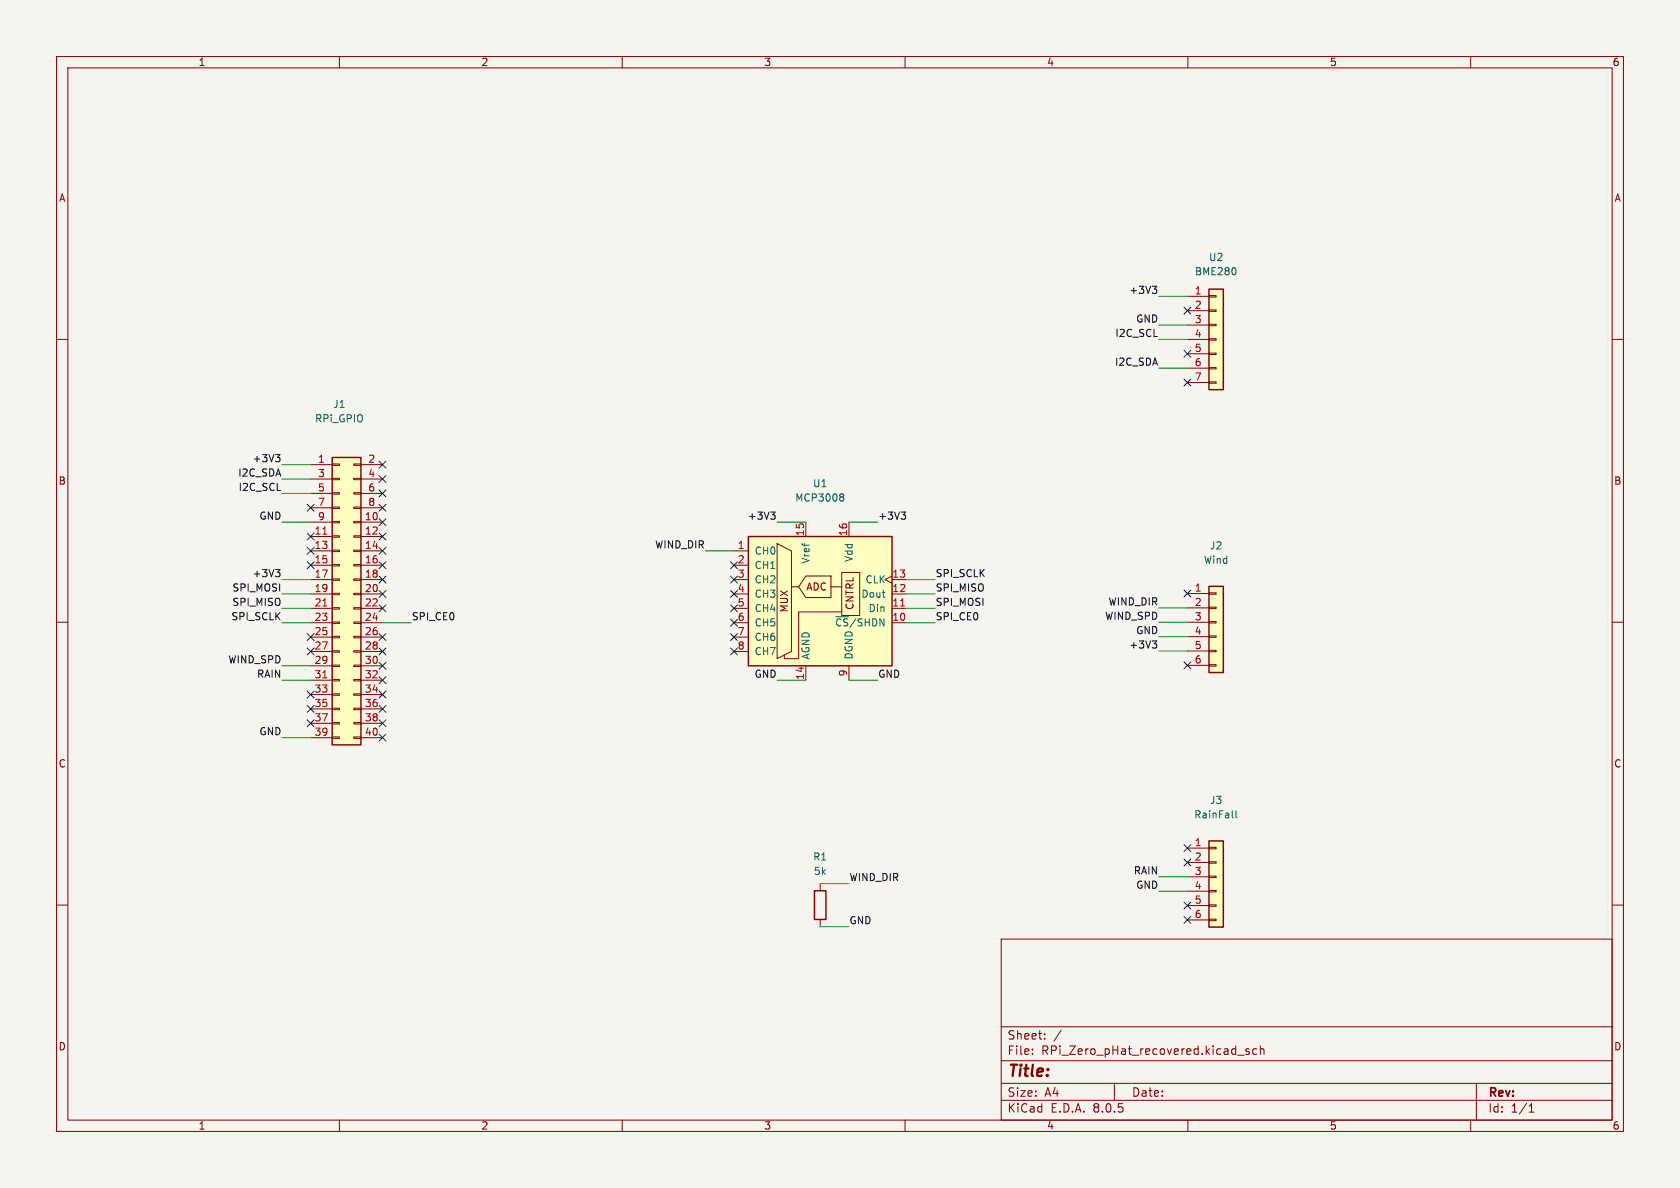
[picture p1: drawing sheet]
<svg xmlns="http://www.w3.org/2000/svg" width="297mm" height="210mm" viewBox="0 0 297 210" stroke-linecap="round" stroke-linejoin="round" font-family="sans-serif">
<path d="M0 0h297v210h-297z" fill="#f5f4ef" stroke="#f5f4ef" stroke-width=".18"/>
<g fill="none" stroke="#840000" stroke-width=".18">
<path d="M10 10h277v190h-277zM12 12h273v186h-273zM60 10v2M110 10v2M160 10v2M210 10v2M260 10v2M10 60h2M285 60h2M10 110h2M285 110h2M10 160h2"/>
<path d="M285 160h2M177 166h108v32h-108zM60 198v2M110 198v2M160 198v2M177 194.5h108M177 191.5h108M177 187.5h108M177 181.5h108M182.5 186.3v.1M182.5 185.5v.1M184.7 183.6v.1"/>
<path d="M184.7 182.8v.1M187.6 182.1l-1.3 2M197 191.5v3M210 198v2M218.8 186.5h1.2M220.8 185.5l-.3-.1-.3 .2 .1 .2 .5 .2v.3h-.6M222.2 185.5l-.5-.1-.2 .3v.4l.1 .2h.6M222.8 185.5l.2-.1 .4 .1 .1 .9M222.8 184.9v1.5M260 198v2M261 191.5v6.5M270.3 196.6h.9"/>
<path d="M270.3 195.5l.4-.4v1.5"/>
</g>
<path d="M58.7 80.9h5.1v50.8h-5.1z" fill="#ffffc2"/>
<g fill="none" stroke="#840000" stroke-width=".18">
<path d="M54.9 82.1h3.8M54.9 92.3h3.8M54.9 94.8h3.8M54.9 97.4h3.8M54.9 99.9h3.8M54.9 84.7h3.8M54.9 87.2h3.8M54.9 89.8h3.8M58.7 99.8h1.3v.2h-1.3zM58.7 97.3h1.3v.2h-1.3zM58.7 94.7h1.3v.3h-1.3zM58.7 92.2h1.3v.2h-1.3z"/>
<path d="M58.7 89.6h1.3v.3h-1.3zM58.7 87.1h1.3v.2h-1.3zM58.7 84.6h1.3v.2h-1.3zM58.7 82h1.3v.3h-1.3zM62.5 99.8h1.3v.2h-1.3zM62.5 97.3h1.3v.2h-1.3zM62.5 94.7h1.3v.3h-1.3zM62.5 92.2h1.3v.2h-1.3zM62.5 89.6h1.3v.3h-1.3zM62.5 87.1h1.3v.2h-1.3zM62.5 84.6h1.3v.2h-1.3zM62.5 82h1.3v.3h-1.3z"/>
<path d="M63.8 82.1h3.8M63.8 92.3h3.8M63.8 94.8h3.8M63.8 97.4h3.8M63.8 99.9h3.8M63.8 84.7h3.8M63.8 87.2h3.8M63.8 89.8h3.8M54.9 102.5h3.8M54.9 105h3.8M54.9 107.5h3.8M54.9 110.1h3.8"/>
<path d="M54.9 112.6h3.8M54.9 115.2h3.8M54.9 117.7h3.8M58.7 117.6h1.3v.2h-1.3zM58.7 115h1.3v.3h-1.3zM58.7 112.5h1.3v.2h-1.3zM58.7 110h1.3v.2h-1.3zM58.7 107.4h1.3v.3h-1.3zM58.7 104.9h1.3v.2h-1.3zM58.7 102.3h1.3v.3h-1.3zM62.5 117.6h1.3v.2h-1.3zM62.5 115h1.3v.3h-1.3z"/>
<path d="M62.5 112.5h1.3v.2h-1.3zM62.5 110h1.3v.2h-1.3zM62.5 107.4h1.3v.3h-1.3zM62.5 104.9h1.3v.2h-1.3zM62.5 102.3h1.3v.3h-1.3zM63.8 102.5h3.8M63.8 105h3.8M63.8 107.5h3.8M63.8 110.1h3.8M63.8 112.6h3.8M63.8 115.2h3.8M63.8 117.7h3.8"/>
<path d="M54.9 120.2h3.8M54.9 122.8h3.8M54.9 125.3h3.8M54.9 127.9h3.8M54.9 130.4h3.8M58.7 130.3h1.3v.2h-1.3zM58.7 127.7h1.3v.3h-1.3zM58.7 125.2h1.3v.2h-1.3zM58.7 122.7h1.3v.2h-1.3zM58.7 120.1h1.3v.3h-1.3zM62.5 130.3h1.3v.2h-1.3zM62.5 127.7h1.3v.3h-1.3z"/>
<path d="M62.5 125.2h1.3v.2h-1.3zM62.5 122.7h1.3v.2h-1.3zM62.5 120.1h1.3v.3h-1.3zM63.8 120.2h3.8M63.8 122.8h3.8M63.8 125.3h3.8M63.8 127.9h3.8M63.8 130.4h3.8M145 156.2v1.3M145 162.5v1.3"/>
</g>
<path d="M58.7 80.9h5.1v50.8h-5.1zM144 157.5h2v5h-2z" fill="none" stroke="#840000" stroke-width=".25"/>
<path d="M57.1 94.4h.7M57.1 107.1h.7M57.1 119.8h.7" fill="none" stroke="#a90000" stroke-width=".18"/>
<path d="M213.7 51.1h2.6v17.8h-2.6z" fill="#ffffc2"/>
<g fill="none" stroke="#840000" stroke-width=".18">
<path d="M209.9 52.4h3.8M209.9 54.9h3.8M209.9 57.5h3.8M209.9 60h3.8M213.7 59.9h1.3v.2h-1.3zM213.7 57.3h1.3v.3h-1.3zM213.7 54.8h1.3v.2h-1.3zM213.7 52.3h1.3v.2h-1.3zM209.9 62.5h3.8M209.9 65.1h3.8M209.9 67.6h3.8M213.7 67.5h1.3v.2h-1.3z"/>
<path d="M213.7 65h1.3v.2h-1.3zM213.7 62.4h1.3v.3h-1.3z"/>
</g>
<path d="M213.7 51.1h2.6v17.8h-2.6z" fill="none" stroke="#840000" stroke-width=".25"/>
<path d="M218.4 47.6v.7" fill="none" stroke="#006464" stroke-width=".18"/>
<path d="M213.7 103.7h2.6v15.2h-2.6z" fill="#ffffc2"/>
<path d="M209.9 104.9h3.8M209.9 107.5h3.8M209.9 110h3.8M209.9 112.5h3.8M209.9 115.1h3.8M209.9 117.6h3.8M213.7 117.5h1.3v.2h-1.3zM213.7 115h1.3v.2h-1.3zM213.7 112.4h1.3v.3h-1.3zM213.7 109.9h1.3v.2h-1.3zM213.7 107.3h1.3v.3h-1.3zM213.7 104.8h1.3v.2h-1.3z" fill="none" stroke="#840000" stroke-width=".18"/>
<path d="M213.7 103.7h2.6v15.2h-2.6z" fill="none" stroke="#840000" stroke-width=".25"/>
<path d="M132.3 94.8h25.4v22.9h-25.4z" fill="#ffffc2"/>
<g fill="none" stroke="#840000" stroke-width=".18">
<path d="M129.8 97.4h2.5M129.8 99.9h2.5M137.4 96.1l2.5 1.3v17.8l-2.5 1.2zM142.5 92.3v2.5M150.1 92.3v2.5M129.8 110.1h2.5M129.8 107.5h2.5M129.8 105h2.5M129.8 102.5h2.5M129.8 112.6h2.5M129.8 115.2h2.5M139.9 103.7h1.3"/>
<path d="M142.5 101.8h4.4v3.8h-4.4l-1.3-1.9zM142.5 117.7v2.5M146.9 103.7h1.9M148.8 101.2h3.2v7.6h-3.2zM148.8 108.2h-7.6v8.2h-2.6v-.6M150.1 117.7v2.5M157.7 101.8l-1.3 .7 1.3 .6M157.7 110.1h2.5M157.7 107.5h2.5M157.7 105h2.5M157.7 102.5h2.5"/>
</g>
<path d="M132.3 94.8h25.4v22.9h-25.4z" fill="none" stroke="#840000" stroke-width=".25"/>
<path d="M159.2 107.1h.7" fill="none" stroke="#a90000" stroke-width=".18"/>
<path d="M148.7 87.3l.4 .1 .1 .2-.3 .3M148.7 87.9h.2M148.9 87.9l.3 .2v.2l-.3 .3h-.2" fill="none" stroke="#006464" stroke-width=".18"/>
<path d="M213.7 148.6h2.6v15.3h-2.6z" fill="#ffffc2"/>
<path d="M209.9 149.9h3.8M209.9 152.5h3.8M209.9 155h3.8M209.9 157.5h3.8M213.7 160h1.3v.2h-1.3zM213.7 157.4h1.3v.3h-1.3zM213.7 154.9h1.3v.2h-1.3zM213.7 152.3h1.3v.3h-1.3zM213.7 149.8h1.3v.2h-1.3zM209.9 160.1h3.8M209.9 162.6h3.8M213.7 162.5h1.3v.2h-1.3z" fill="none" stroke="#840000" stroke-width=".18"/>
<path d="M213.7 148.6h2.6v15.3h-2.6z" fill="none" stroke="#840000" stroke-width=".25"/>
<path d="M217.9 144.5l.1 .1M218.5 143.3v1.1l.2 .2" fill="none" stroke="#006464" stroke-width=".18"/>
<path d="M203.7 50.6h.8l-.4 .5M204.3 51.1l.2 .2v.3l-.2 .3M48.7 80.4h.8l-.4 .4M49.3 80.8l.2 .3v.3l-.2 .2M136.3 90.5h.7l-.4 .5M136.8 91l.2 .2v.3l-.2 .3M159.3 90.5h.8l-.4 .5M159.9 91l.2 .2v.3l-.2 .3M48.7 100.7h.8l-.4 .5M49.3 101.2l.2 .2v.3l-.2 .2M203.7 113.3h.8l-.4 .5M204.3 113.8l.2 .2v.3l-.2 .3" fill="none" stroke="#0f0f0f" stroke-width=".18"/>
<g fill="none" stroke="#009600" stroke-width=".18">
<path d="M204.8 57.5h5.1M204.8 52.4h5.1M204.8 60h5.1M204.8 65.1h5.1M49.8 92.3h5.1M49.8 82.1h5.1M49.8 84.7h5.1M49.8 87.2h5.1M124.7 97.4h5.1M137.4 92.3h5.1M150.1 92.3h5.1M49.8 102.5h5.1"/>
<path d="M49.8 105h5.1M49.8 107.5h5.1M49.8 110.1h5.1M49.8 117.7h5.1M67.6 110.1h5.1M160.2 102.5h5.1M160.2 105h5.1M160.2 107.5h5.1M160.2 110.1h5.1M204.8 112.5h5.1M204.8 110h5.1M204.8 107.5h5.1"/>
<path d="M204.8 115.1h5.1M49.8 120.2h5.1M49.8 130.4h5.1M137.4 120.2h5.1M150.1 120.2h5.1M145 156.2h5.1M204.8 157.5h5.1M204.8 155h5.1M145 163.8h5.1"/>
</g>
<g fill="none" stroke="#000084" stroke-width=".18">
<path d="M209.3 54.3l1.2 1.2M210.5 54.3l-1.2 1.2M209.3 67l1.2 1.2M209.3 61.9l1.2 1.2M210.5 67l-1.2 1.2M210.5 61.9l-1.2 1.2M54.3 89.2l1.2 1.2M54.3 94.2l1.2 1.2M54.3 96.8l1.2 1.2M54.3 99.3l1.2 1.2M55.5 94.2l-1.2 1.2M55.5 96.8l-1.2 1.2"/>
<path d="M55.5 99.3l-1.2 1.2M55.5 89.2l-1.2 1.2M67 99.3l1.2 1.2M67 96.8l1.2 1.2M67 94.2l1.2 1.2M67 89.2l1.2 1.2M67 91.7l1.2 1.2M67 81.5l1.2 1.2M67 84.1l1.2 1.2M67 86.6l1.2 1.2M68.2 99.3l-1.2 1.2M68.2 81.5l-1.2 1.2"/>
<path d="M68.2 84.1l-1.2 1.2M68.2 86.6l-1.2 1.2M68.2 96.8l-1.2 1.2M68.2 94.2l-1.2 1.2M68.2 89.2l-1.2 1.2M68.2 91.7l-1.2 1.2M129.2 99.3l1.2 1.2M130.4 99.3l-1.2 1.2M54.3 112l1.2 1.2M54.3 114.6l1.2 1.2M55.5 114.6l-1.2 1.2M55.5 112l-1.2 1.2"/>
<path d="M67 104.4l1.2 1.2M67 101.9l1.2 1.2M67 112l1.2 1.2M67 106.9l1.2 1.2M67 119.6l1.2 1.2M67 117.1l1.2 1.2M67 114.6l1.2 1.2M68.2 104.4l-1.2 1.2M68.2 101.9l-1.2 1.2M68.2 112l-1.2 1.2M68.2 106.9l-1.2 1.2M68.2 119.6l-1.2 1.2"/>
<path d="M68.2 117.1l-1.2 1.2M68.2 114.6l-1.2 1.2M129.2 101.9l1.2 1.2M129.2 114.6l1.2 1.2M129.2 112l1.2 1.2M129.2 109.5l1.2 1.2M129.2 106.9l1.2 1.2M129.2 104.4l1.2 1.2M130.4 101.9l-1.2 1.2M130.4 114.6l-1.2 1.2M130.4 112l-1.2 1.2M130.4 109.5l-1.2 1.2"/>
<path d="M130.4 106.9l-1.2 1.2M130.4 104.4l-1.2 1.2M209.3 117l1.2 1.2M209.3 104.3l1.2 1.2M210.5 117l-1.2 1.2M210.5 104.3l-1.2 1.2M54.3 122.2l1.2 1.2M54.3 124.7l1.2 1.2M54.3 127.3l1.2 1.2M55.5 122.2l-1.2 1.2M55.5 127.3l-1.2 1.2M55.5 124.7l-1.2 1.2"/>
<path d="M67 124.7l1.2 1.2M67 122.2l1.2 1.2M67 127.3l1.2 1.2M67 129.8l1.2 1.2M68.2 124.7l-1.2 1.2M68.2 122.2l-1.2 1.2M68.2 127.3l-1.2 1.2M68.2 129.8l-1.2 1.2M209.3 159.5l1.2 1.2M209.3 151.9l1.2 1.2M209.3 149.3l1.2 1.2M210.5 159.5l-1.2 1.2"/>
<path d="M210.5 151.9l-1.2 1.2M210.5 149.3l-1.2 1.2M209.3 162l1.2 1.2M210.5 162l-1.2 1.2"/>
</g>
<text font-size="2.8" fill="#840000" x="178" y="190.9">Title:</text>
<g font-size="2.1" fill="#840000">
<text x="178" y="184">Sheet:</text>
<text x="178" y="186.7">File:</text>
<text x="184.1" y="186.7">RPi_Zero_pHat_recovered.kicad_sch</text>
<text x="178" y="196.9">KiCad</text>
<text x="178" y="194.1">Size:</text>
<text x="184.7" y="194.1">A4</text>
<text x="185.7" y="196.9">E.D.A.</text>
<text x="193.3" y="196.9">8.0.5</text>
<text x="200" y="194.1">Date:</text>
<text x="263" y="194.3">Rev:</text>
<text x="263" y="196.9">Id:</text>
<text x="267.1" y="196.9">1/1</text>
</g>
<g font-size="1.8" fill="#840000">
<text x="35" y="11.9">1</text>
<text x="85" y="11.9">2</text>
<text x="135" y="11.9">3</text>
<text x="185" y="11.9">4</text>
<text x="235" y="11.9">5</text>
<text x="285" y="11.9">6</text>
<text x="10.3" y="35.9">A</text>
<text x="285.3" y="35.9">A</text>
<text x="10.3" y="85.9">B</text>
<text x="285.3" y="85.9">B</text>
<text x="142.4" y="104.6">ADC</text>
<text x="151.1" y="107.9" transform="rotate(-90 151.1 107.9)">CNTRL</text>
<text x="139.5" y="108.4" transform="rotate(-90 139.5 108.4)">MUX</text>
<text x="10.3" y="135.9">C</text>
<text x="285.3" y="135.9">C</text>
<text x="10.3" y="185.9">D</text>
<text x="285.3" y="185.9">D</text>
<text x="35" y="199.9">1</text>
<text x="85" y="199.9">2</text>
<text x="135" y="199.9">3</text>
<text x="185" y="199.9">4</text>
<text x="235" y="199.9">5</text>
<text x="285" y="199.9">6</text>
</g>
<g font-size="1.8" fill="#006464">
<text x="213.6" y="46.3">U2</text>
<text x="211.1" y="48.9">BME280</text>
<text x="55.6" y="74.9">RPi_GPIO</text>
<text x="58.8" y="72.3">J1</text>
<text x="140.5" y="88.9">MCP3008</text>
<text x="143.6" y="86.3">U1</text>
<text x="133.3" y="98.2">CH0</text>
<text x="133.3" y="100.8">CH1</text>
<text x="143.3" y="99.7" transform="rotate(-90 143.3 99.7)">Vref</text>
<text x="150.9" y="99.4" transform="rotate(-90 150.9 99.4)">Vdd</text>
<text x="212.7" y="99.9">Wind</text>
<text x="213.8" y="97.3">J2</text>
<text x="133.3" y="103.3">CH2</text>
<text x="133.3" y="105.9">CH3</text>
<text x="152.2" y="105.9">Dout</text>
<text x="152.9" y="103.3">CLK</text>
<text x="133.3" y="108.4">CH4</text>
<text x="133.3" y="110.9">CH5</text>
<text x="133.3" y="113.5">CH6</text>
<text x="147.5" y="110.9">~{CS}/SHDN</text>
<text x="153.5" y="108.4">Din</text>
<text x="133.3" y="116">CH7</text>
<text x="143.3" y="116.7" transform="rotate(-90 143.3 116.7)">AGND</text>
<text x="150.9" y="116.7" transform="rotate(-90 150.9 116.7)">DGND</text>
<text x="213.8" y="142.3">J3</text>
<text x="211" y="144.9">RainFall</text>
<text x="143.7" y="152.3">R1</text>
<text x="143.8" y="154.9">5k</text>
</g>
<g font-size="1.8" fill="#0f0f0f">
<text x="199.6" y="52">+3V3</text>
<text x="197.1" y="59.7">I2C_SCL</text>
<text x="200.8" y="57.1">GND</text>
<text x="197" y="64.7">I2C_SDA</text>
<text x="44.6" y="81.8">+3V3</text>
<text x="42" y="84.3">I2C_SDA</text>
<text x="42.1" y="86.9">I2C_SCL</text>
<text x="45.8" y="92">GND</text>
<text x="132.1" y="92">+3V3</text>
<text x="155.2" y="92">+3V3</text>
<text x="115.7" y="97">WIND_DIR</text>
<text x="41" y="104.7">SPI_MOSI</text>
<text x="41" y="107.2">SPI_MISO</text>
<text x="44.6" y="102.1">+3V3</text>
<text x="165.3" y="107.2">SPI_MOSI</text>
<text x="165.3" y="104.7">SPI_MISO</text>
<text x="165.3" y="102.1">SPI_SCLK</text>
<text x="195.9" y="107.1">WIND_DIR</text>
<text x="40.8" y="109.7">SPI_SCLK</text>
<text x="72.7" y="109.7">SPI_CE0</text>
<text x="165.3" y="109.7">SPI_CE0</text>
<text x="195.3" y="109.7">WIND_SPD</text>
<text x="200.8" y="112.2">GND</text>
<text x="40.3" y="117.4">WIND_SPD</text>
<text x="45.3" y="119.9">RAIN</text>
<text x="133.3" y="119.9">GND</text>
<text x="155.2" y="119.9">GND</text>
<text x="199.6" y="114.7">+3V3</text>
<text x="45.8" y="130.1">GND</text>
<text x="150.1" y="155.8">WIND_DIR</text>
<text x="200.3" y="154.7">RAIN</text>
<text x="200.8" y="157.2">GND</text>
<text x="150.1" y="163.5">GND</text>
</g>
<g font-size="1.8" fill="#a90000">
<text x="211.1" y="52.1">1</text>
<text x="211.1" y="54.7">2</text>
<text x="211.1" y="57.2">3</text>
<text x="211.1" y="59.7">4</text>
<text x="211.1" y="62.3">5</text>
<text x="211.1" y="64.8">6</text>
<text x="211.1" y="67.4">7</text>
<text x="56.1" y="81.9">1</text>
<text x="65" y="81.9">2</text>
<text x="56.1" y="84.4">3</text>
<text x="56.1" y="87">5</text>
<text x="56.1" y="89.5">7</text>
<text x="65" y="84.4">4</text>
<text x="65" y="87">6</text>
<text x="65" y="89.5">8</text>
<text x="55.5" y="94.6">11</text>
<text x="56.1" y="92">9</text>
<text x="64.4" y="92">10</text>
<text x="64.4" y="94.6">12</text>
<text x="142.2" y="94.9" transform="rotate(-90 142.2 94.9)">15</text>
<text x="149.8" y="94.9" transform="rotate(-90 149.8 94.9)">16</text>
<text x="55.5" y="97.1">13</text>
<text x="55.5" y="99.7">15</text>
<text x="64.4" y="97.1">14</text>
<text x="64.4" y="99.7">16</text>
<text x="130.3" y="97.1">1</text>
<text x="130.3" y="99.7">2</text>
<text x="55.5" y="102.2">17</text>
<text x="55.5" y="104.7">19</text>
<text x="55.5" y="107.3">21</text>
<text x="64.4" y="102.2">18</text>
<text x="64.4" y="104.7">20</text>
<text x="64.4" y="107.3">22</text>
<text x="130.3" y="102.2">3</text>
<text x="130.3" y="104.7">4</text>
<text x="130.3" y="107.3">5</text>
<text x="157.7" y="107.3">11</text>
<text x="157.7" y="104.7">12</text>
<text x="157.7" y="102.2">13</text>
<text x="211.1" y="104.7">1</text>
<text x="211.1" y="107.2">2</text>
<text x="55.5" y="109.8">23</text>
<text x="55.5" y="112.4">25</text>
<text x="64.4" y="109.8">24</text>
<text x="64.4" y="112.4">26</text>
<text x="130.3" y="109.8">6</text>
<text x="130.3" y="112.4">7</text>
<text x="157.7" y="109.8">10</text>
<text x="211.1" y="109.7">3</text>
<text x="211.1" y="112.3">4</text>
<text x="55.5" y="114.9">27</text>
<text x="55.5" y="117.4">29</text>
<text x="55.5" y="120">31</text>
<text x="64.4" y="114.9">28</text>
<text x="64.4" y="117.4">30</text>
<text x="64.4" y="120">32</text>
<text x="130.3" y="114.9">8</text>
<text x="149.8" y="119.7" transform="rotate(-90 149.8 119.7)">9</text>
<text x="211.1" y="114.8">5</text>
<text x="211.1" y="117.4">6</text>
<text x="55.5" y="122.5">33</text>
<text x="55.5" y="125.1">35</text>
<text x="64.4" y="122.5">34</text>
<text x="64.4" y="125.1">36</text>
<text x="142.2" y="120.3" transform="rotate(-90 142.2 120.3)">14</text>
<text x="55.5" y="127.6">37</text>
<text x="55.5" y="130.1">39</text>
<text x="64.4" y="127.6">38</text>
<text x="64.4" y="130.1">40</text>
<text x="211.1" y="149.7">1</text>
<text x="211.1" y="152.2">2</text>
<text x="211.1" y="154.7">3</text>
<text x="211.1" y="157.3">4</text>
<text x="211.1" y="159.8">5</text>
<text x="211.1" y="162.4">6</text>
</g>
</svg>
